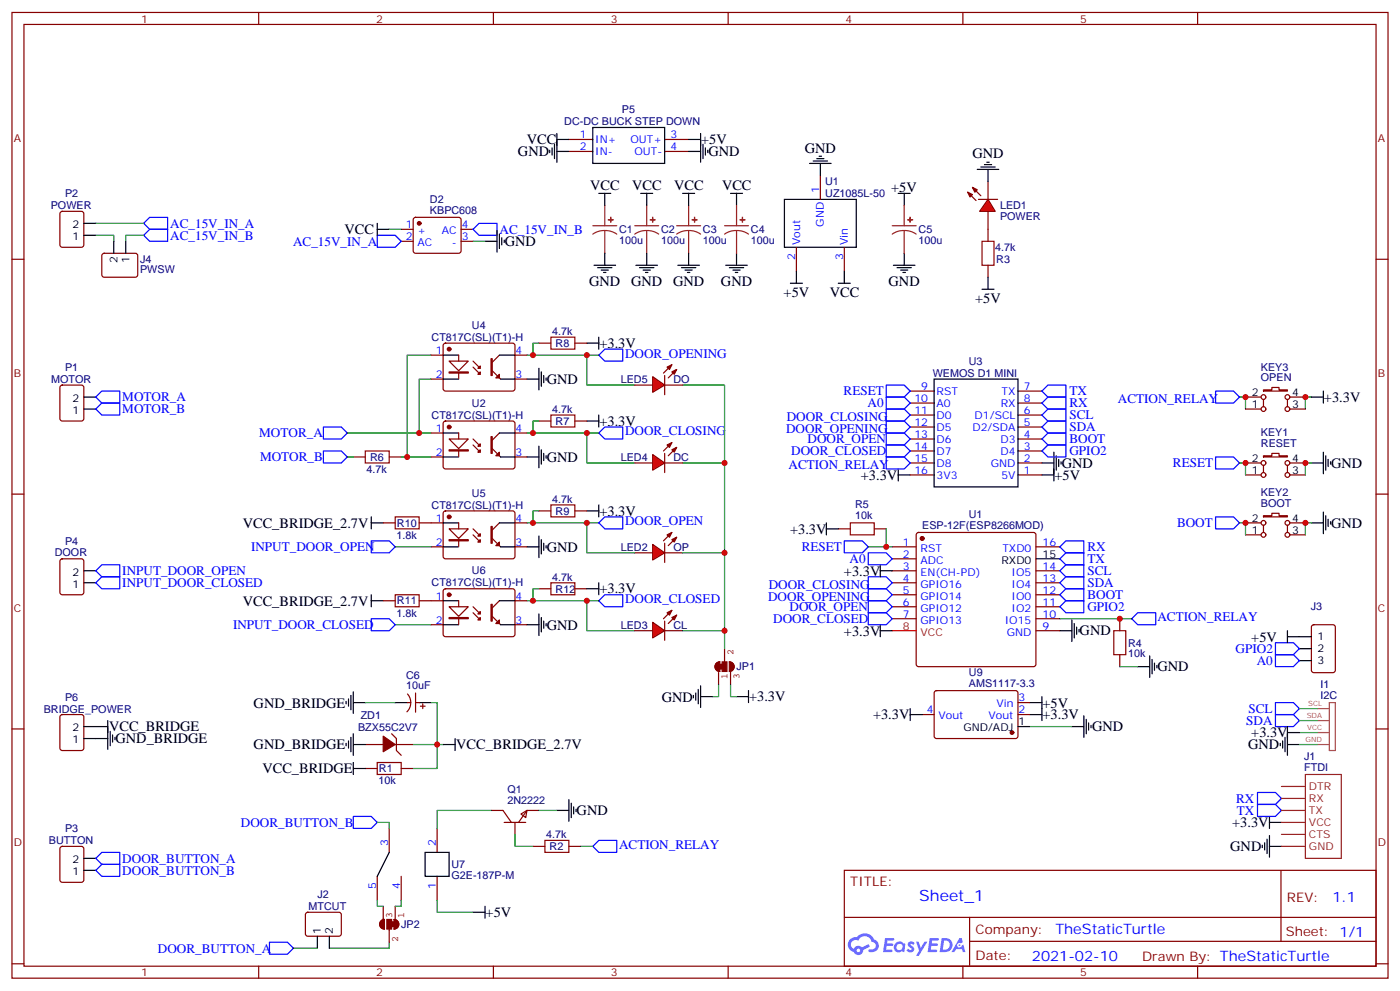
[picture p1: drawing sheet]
<svg xmlns="http://www.w3.org/2000/svg" width="412mm" height="292mm" viewBox="0 0 412 292" stroke-linecap="round" stroke-linejoin="round" font-family="sans-serif">
<g fill="none" stroke="#870000" stroke-width=".35">
<path d="M3.5 3.7h405.4v284.3h-405.4zM7.1 7.2h398.2v277.3h-398.2zM76.2 3.7v3.5M145.3 3.7v3.5M214.5 3.7v3.5M283.6 3.7v3.5M352.8 3.7v3.5M3.5 76.3h3.6M405.3 76.3h3.6M3.5 145.5h3.6M405.3 145.5h3.6M3.5 214.6h3.6"/>
<path d="M405.3 214.6h3.6M248.7 256.3h156.6v28.2h-156.6zM377.3 256.3v20.9M248.7 270.1h156.5M285.6 277.2h119.6M285.6 270.1v14.1M3.5 283.8h3.6M76.2 284.5v3.5M145.3 284.5v3.5M214.5 284.5v3.5M283.6 284.5v3.5M352.8 284.5v3.5"/>
<path d="M405.3 283.8h3.6"/>
</g>
<g fill="#5487ff">
<path d="M267.7 277.4a1.22 1.22 0 0 1 1.7 .3l-.4 .6a.47 .47 0 0 0-.3-.4 .47 .47 0 0 0-.5 .2l.1 .2a1.14 1.14 0 0 1 .8 1.7 1.14 1.14 0 0 1-1.9 0l-.2-.2 .5-.5 .7 .4a.29 .29 0 0 0 .3-.2 .29 .29 0 0 0-.2-.4 1.04 1.04 0 0 1-.6-1.7z"/>
<path d="M260.7 276.2h2.4l.3 .2-.2 .5h-1.8l-.1 .9h1.5l.3 .3-.3 .4h-1.6l-.2 1.1 1.7 .1 .2 .3-.2 .3h-2.6z"/>
<path d="M273.8 276.2h2.4l.3 .2-.1 .5h-1.8l-.2 .9h1.6l.3 .3-.4 .4h-1.6l-.1 1.1 1.7 .1 .2 .3-.2 .3h-2.6z"/>
<path d="M282.6 276.2h.7l.3 1.2-.6 .4a.69 .69 0 0 0-1 .2 .69 .69 0 0 0 .4 1 .69 .69 0 0 0 .9-.6l.5-.3 .6 2.2h-.8l-.2-.9h-1.8l-.5 .9h-.8z"/>
<path d="M269.8 277.3h.8l.6 1.8 1.1-1.8h.9l-2.6 4.2h-.8l.9-1.6z"/>
<path d="M277.4 276.2l-.6 4.1h1.3a2.11 2.11 0 0 0 2.5-2.1 2.11 2.11 0 0 0-2.5-2zM278.1 276.9a1.39 1.39 0 0 1 1.7 1.4 1.39 1.39 0 0 1-1.8 1.3h-.3z"/>
<path d="M263.7 277.8a1.54 1.54 0 0 0-.1 2.2 1.54 1.54 0 0 0 2.2 .1l.6 .2 .3-2.3-.2-.2h-.4a1.49 1.49 0 0 0-2.4 0zM264 278.8a.94 .94 0 0 1 1.8 0 .94 .94 0 0 1-1.8 0z"/>
<path d="M250.4 276.6a2.18 2.18 0 0 0 1.1 3.7 1.44 1.44 0 0 0 1.6 .9 1.44 1.44 0 0 0 1.2-1.5l2-1-.5-.7-1.9 .9a1.47 1.47 0 0 0-2.4 .5 1.39 1.39 0 0 1-.7-2 1.39 1.39 0 0 1 2-.4 2.12 2.12 0 0 1 2.2-1.3 2.12 2.12 0 0 1 1.9 1.6 1.14 1.14 0 0 1 1.1 1.5 1.14 1.14 0 0 1-1.7 .7 .43 .43 0 0 0-.5 .4 .43 .43 0 0 0 .4 .4 1.98 1.98 0 0 0 2.5-1.2 1.98 1.98 0 0 0-1.2-2.5 3.1 3.1 0 0 0-5.3-.7l-.9 .1zM252.3 279.9a.55 .55 0 0 1 1.1 0 .55 .55 0 0 1-1.1 0z"/>
<circle cx="282.6" cy="278.3" r=".26"/>
</g>
<g fill="none" stroke="#870000" stroke-width=".35">
<path d="M167.6 41.1h7M167.6 44.6h7M195.8 41.1h7M195.8 44.6h7M241.7 51.6v7.1M17.9 62.4l.4-.2h5.7l.6 .5 .1 9.4-.5 .7h-5.9l-.6-.4-.1-9.5zM118.2 67.5h3.5M118.2 71h3.5M121.9 64.2l.5-.2h12.7l.5 .2 .2 .5v9.4l-.7 .5-13-.1-.4-.6v-9.2zM135.8 67.5h3.5M135.8 71h3.5M234.6 72.8v7.1"/>
<path d="M248.7 72.8v7.1M17.9 113.6l.4-.2h5.7l.6 .4 .1 9.5-.5 .6-5.9 .1-.6-.5-.1-9.4zM145 109.1l2.5 2.5M147.1 104.6l-2.1 2.1M268.1 115.1h7.1M268.1 118.7h7.1M299.9 115.1h7M299.9 118.7h7M268.1 139.8h7.1M268.1 136.3h7.1M268.1 122.2h7.1M268.1 125.7h7.1"/>
<path d="M268.1 129.3h7.1M268.1 132.8h7.1M299.9 139.8h7M299.9 136.3h7M299.9 122.2h7M299.9 125.7h7M299.9 129.3h7M299.9 132.8h7M17.9 164.7l.4-.2h5.7l.6 .5 .1 9.4-.5 .7h-5.9l-.6-.4-.1-9.5zM17.9 249.4l.4-.2h5.7l.6 .4 .1 9.5-.5 .6-5.9 .1-.6-.5-.1-9.4z"/>
</g>
<g fill="none" stroke="#000" stroke-width=".35">
<path d="M164 39.3v8.5M174.6 37.5h21.2v10.6h-21.2zM206.4 39.3v8.5M161.9 44.2v.7M162.6 43.5v2.1M163.3 42.5v4.2M164 41.1h3.6M164 44.6h3.6M176.4 56.9h3.5M178.2 56.9v3.6M188.7 56.9h3.6M190.5 56.9v3.6"/>
<path d="M201.1 56.9h3.5M202.8 56.9v3.6M202.8 41.1h3.6M202.8 44.6h3.6M207.1 42.5v4.2M207.8 43.5v2.1M208.5 44.2v.7M215.2 56.9h3.5M217 56.9v3.6M231.1 58.7h21.1v14.1h-21.1zM238.5 48.1h6.3M239.5 47.4h4.3"/>
<path d="M240.6 46.7h2.1M241.3 46h.7M241.7 48.1v3.5M264.6 56.9h3.5M266.3 56.9v3.6M24.7 69.3h3.5M24.7 65.8h3.5M111.1 67.5h3.6M111.1 65.8v3.5M142.9 71h3.5M146.4 67.9v6.3M147.1 68.9v4.3"/>
<path d="M147.8 70v2.1M148.5 70.7v.7M175 78.1h6.3M176 78.8h4.3M177.1 79.5h2.1M178.2 74.6v3.5M187.3 78.1h6.4M188.4 78.8h4.2M189.4 79.5h2.2M190.5 74.6v3.5M199.7 78.1h6.3M200.7 78.8h4.3"/>
<path d="M201.8 79.5h2.1M202.8 74.6v3.5M213.8 78.1h6.3M214.8 78.8h4.3M215.9 79.5h2.1M217 74.6v3.5M234.6 79.9v3.5M248.7 79.9v3.5M263.2 78.1h6.3M264.2 78.8h4.3M265.3 79.5h2.1M266.3 74.6v3.5"/>
<path d="M177.8 80.2h.7M190.1 80.2h.8M202.5 80.2h.7M216.6 80.2h.7M232.8 83.4h3.6M246.9 83.4h3.6M266 80.2h.7M24.7 116.9h3.5M275.2 111.6h24.7v31.8h-24.7zM24.7 120.4h3.5M306.9 139.8h3.5M306.9 136.3h3.5"/>
<path d="M310.4 133.1v8.5M311.1 134.2v4.2M311.9 135.3v2.1M312.6 136v.7M24.7 171.6h3.5M24.7 168.1h3.5M24.7 256.3h3.5M24.7 252.7h3.5"/>
</g>
<path d="M42.3 69.3l1.8-1.8h5.3v3.5h-5.3zM42.3 65.8l1.8-1.8h5.3v3.5h-5.3zM111.1 69.3h5.3l1.8 1.7-1.8 1.8h-5.3zM141.1 65.8h5.3v3.5h-5.3l-1.8-1.8zM28.2 116.9l1.8-1.8h5.3v3.6h-5.3zM28.2 120.4l1.8-1.7h5.3v3.5h-5.3zM261.1 131h5.2l1.8 1.8-1.8 1.7h-5.2zM261.1 127.5h5.2l1.8 1.8-1.8 1.7h-5.2zM30 169.8h5.3v3.6h-5.3l-1.8-1.8zM30 166.3h5.3v3.5h-5.3l-1.8-1.7zM28.2 252.7l1.8-1.7h5.3v3.5h-5.3z" fill="none" stroke="#00f" stroke-width=".35"/>
<circle cx="123.5" cy="65.8" r=".53" fill="#870000" stroke="#870000" stroke-width=".35"/>
<path d="M114.7 67.5h3.5M139.3 71h3.6" fill="none" stroke="#008700" stroke-width=".35"/>
<g fill="none" stroke="#8c2424" stroke-width=".35">
<path d="M174.6 66.5h7.1M178.2 67.9l-1.9 .2-1.7 .8M178.2 67.9l1.8 .2 1.7 .8M178.2 60.5v6M178.2 67.9v6.7M187 66.5h7M190.5 67.9l-1.9 .2-1.6 .8M190.5 67.9l1.9 .2 1.6 .8M190.5 60.5v6M190.5 67.9v6.7M199.3 66.5h7.1M202.8 67.9l-1.8 .2-1.7 .8"/>
<path d="M202.8 67.9l1.9 .2 1.7 .8M202.8 60.5v6M202.8 67.9v6.7M213.4 66.5h7.1M217 67.9l-1.9 .2-1.7 .8M217 67.9l1.8 .2 1.7 .8M217 60.5v6M217 67.9v6.7M262.8 66.5h7.1M266.3 67.9l-1.8 .2-1.7 .8M266.3 67.9l1.9 .2 1.7 .8M266.3 60.5v6"/>
<path d="M266.3 67.9v6.7"/>
</g>
<g fill="#8c2424" stroke="#8c2424" stroke-width=".35">
<path d="M179.2 64.7h1.4z"/>
<path d="M179.9 64v1.4z"/>
<path d="M191.6 64.7h1.4z"/>
<path d="M192.2 64l.1 1.4z"/>
<path d="M203.9 64.7h1.4z"/>
<path d="M204.6 64v1.4z"/>
<path d="M267.4 64.7h1.4z"/>
<path d="M268.1 64v1.4z"/>
<path d="M218 64.7h1.4z"/>
<path d="M218.7 64v1.4z"/>
</g>
<path d="M144.6 105.6h.4v5h-.4z" fill="#00f" stroke="#870000" stroke-width=".35"/>
<g fill="#870000" stroke="#870000" stroke-width=".35">
<path d="M147.1 110.2v1.1h-1.1z"/>
<circle cx="132.3" cy="102.8" r=".53"/>
</g>
<path d="M127 104.6h3.5M127 111.6h3.5M130.8 101.2l.4-.2 20.1 .1 .4 .6-.1 13-.6 .4h-20l-.5-.7v-12.7zM132.3 106.3h5.6l-2.8 2.8zM132.3 109.5h5.6v.4h-5.6zM135.1 104.6v1.7M139.3 106.3l2.2 2.1M139.3 108.1l2.2 2.1M151.7 104.6h3.5M151.7 111.6h3.5" fill="none" stroke="#870000" stroke-width=".35"/>
<path d="M130.5 111.6h4.6M130.5 104.6h4.6M147.5 111.6h4.2" fill="none" stroke="#000" stroke-width=".35"/>
<path d="M141.5 109.5v.7h-.7z" fill="#00f" stroke="#870000" stroke-width=".35"/>
<path d="M135.1 109.7v1.7M141.5 107.7v.7h-.7zM145 132.1l2.5 2.4M147.1 127.5l-2.1 2.1" fill="none" stroke="#870000" stroke-width=".35"/>
<path d="M147.1 104.6h4.6" fill="none" stroke="#000" stroke-width=".35"/>
<path d="M144.6 128.6h.4v4.9h-.4z" fill="#00f" stroke="#870000" stroke-width=".35"/>
<g fill="#870000" stroke="#870000" stroke-width=".35">
<path d="M147.1 133.1v1.1h-1.1z"/>
<circle cx="132.3" cy="125.7" r=".53"/>
</g>
<path d="M127 127.5h3.5M127 134.5h3.5M130.8 124.2l.4-.2h20.1l.4 .7-.1 12.9-.6 .5-20-.1-.5-.6v-12.7zM132.3 129.3h5.6l-2.8 2.8zM132.3 132.4h5.6v.4h-5.6zM135.1 127.5v1.8M139.3 129.3l2.2 2.1M139.3 131l2.2 2.1M151.7 127.5h3.5M151.7 134.5h3.5" fill="none" stroke="#870000" stroke-width=".35"/>
<path d="M130.5 134.5h4.6M130.5 127.5h4.6M147.5 134.5h4.2" fill="none" stroke="#000" stroke-width=".35"/>
<path d="M141.5 132.4v.7h-.7z" fill="#00f" stroke="#870000" stroke-width=".35"/>
<g fill="none" stroke="#870000" stroke-width=".35">
<path d="M158.7 101h3.6M169.3 101h3.6M104.1 134.5h3.5M114.7 134.5h3.5M135.1 132.6v1.8M141.5 130.7v.7h-.7zM158.7 124h3.6M169.3 124h3.6M112.9 154h3.5M123.5 154h3.5M145 158.5l2.5 2.5M147.1 154l-2.1 2.1"/>
<path d="M158.7 150.4h3.6M169.3 150.4h3.6"/>
</g>
<g fill="none" stroke="#000" stroke-width=".35">
<path d="M176.4 99.3v3.5M155.2 111.6h3.5M158.7 108.4v6.4M159.5 109.5v4.2M160.2 110.6v2.1M160.9 111.3v.7M172.9 101h3.5M147.1 127.5h4.6M155.2 134.5h3.5M158.7 131.4v6.3M159.5 132.4v4.3M160.2 133.5v2.1"/>
<path d="M160.9 134.2v.7M172.9 124h3.5M176.4 122.2v3.5M264.6 139.8h3.5M264.6 138.1v3.5M158.7 157.8v6.4M159.5 158.9v4.2M160.2 159.9v2.2M172.9 150.4h3.5M176.4 148.7v3.5M155.2 161h3.5M160.9 160.7v.7"/>
</g>
<path d="M162.3 99.3h7v3.5h-7zM107.6 132.8h7.1v3.5h-7.1zM162.3 122.2h7v3.5h-7zM116.4 152.2h7.1v3.5h-7.1zM162.3 148.7h7v3.5h-7z" fill="none" stroke="#a10000" stroke-width=".35"/>
<path d="M176.4 104.6l1.8-1.8h5.2v3.5h-5.2zM95.2 132.8h5.3l1.8 1.7-1.8 1.8h-5.3zM95.2 125.7h5.3l1.8 1.8-1.8 1.8h-5.3zM176.4 127.5l1.8-1.8h5.2v3.6h-5.2zM261.1 120.4h5.2l1.8 1.8-1.8 1.8h-5.2zM261.1 124h5.2l1.8 1.7-1.8 1.8h-5.2zM109.4 159.2h5.3l1.7 1.8-1.7 1.8h-5.3zM176.4 154l1.8-1.8h5.2v3.5h-5.2z" fill="none" stroke="#00f" stroke-width=".35"/>
<path d="M155.2 104.6h21.2M158.7 101h-1.7v3.6M102.3 127.5h24.7M155.2 127.5h21.2M158.7 124h-1.7v3.5M155.2 154h21.2M158.7 150.4h-1.7v3.6" fill="none" stroke="#008700" stroke-width=".35"/>
<path d="M144.6 155h.4v4.9h-.4z" fill="#00f" stroke="#870000" stroke-width=".35"/>
<g fill="#870000" stroke="#870000" stroke-width=".35">
<path d="M147.1 159.6v1.1h-1.1z"/>
<circle cx="132.3" cy="152.2" r=".53"/>
</g>
<path d="M127 154h3.5M130.8 150.6l.4-.2 20.1 .1 .4 .6-.1 13-.6 .4h-20l-.5-.7v-12.7zM132.3 155.7h5.6l-2.8 2.8zM132.3 158.9h5.6v.3h-5.6zM135.1 154v1.7M139.3 155.7l2.2 2.1M139.3 157.5l2.2 2.1M151.7 154h3.5M127 161h3.5M151.7 161h3.5" fill="none" stroke="#870000" stroke-width=".35"/>
<path d="M130.5 154h4.6M130.5 161h4.6M147.5 161h4.2" fill="none" stroke="#000" stroke-width=".35"/>
<path d="M141.5 158.9v.7h-.7z" fill="#00f" stroke="#870000" stroke-width=".35"/>
<path d="M135.1 159.1v1.7M141.5 157.1v.7h-.7zM147.1 176.9l-2.1 2.1M145 181.5l2.5 2.4M17.9 210.6l.4-.2h5.7l.6 .4 .1 9.5-.5 .6-5.9 .1-.6-.5-.1-9.4z" fill="none" stroke="#870000" stroke-width=".35"/>
<path d="M109.4 154h3.5M109.4 152.2v3.5M147.1 154h4.6M109.4 175.1v3.5M109.4 176.9h3.5M24.7 217.5h7M24.7 213.9h7M31.7 212.2v8.4M32.5 215.3v4.3M33.2 216.4v2.1M33.9 217.1v.7" fill="none" stroke="#000" stroke-width=".35"/>
<path d="M116.4 161h10.6M116.4 183.9h10.6" fill="none" stroke="#008700" stroke-width=".35"/>
<path d="M144.6 177.9h.4v5h-.4z" fill="#00f" stroke="#870000" stroke-width=".35"/>
<g fill="#870000" stroke="#870000" stroke-width=".35">
<path d="M147.1 182.5v1.1h-1.1z"/>
<circle cx="132.3" cy="175.1" r=".53"/>
</g>
<path d="M127 176.9h3.5M130.8 173.6l.4-.2h20.1l.4 .7-.1 12.9-.6 .5-20-.1-.5-.6v-12.7zM132.3 178.6h5.6l-2.8 2.9zM135.1 176.9v1.7M139.3 178.6l2.2 2.2M151.7 176.9h3.5M127 183.9h3.5M132.3 181.8h5.6v.4h-5.6zM139.3 180.4l2.2 2.1M151.7 183.9h3.5" fill="none" stroke="#870000" stroke-width=".35"/>
<path d="M130.5 176.9h4.6M130.5 183.9h4.6M147.5 183.9h4.2" fill="none" stroke="#000" stroke-width=".35"/>
<path d="M141.5 181.8v.7h-.7z" fill="#00f" stroke="#870000" stroke-width=".35"/>
<g fill="none" stroke="#870000" stroke-width=".35">
<path d="M285 56.6l2.5 2.5M286.5 55.2l2.4 2.4M288.2 58.7h5.7M291 53.4v5.3M291 62.2v5.3M112.9 176.9h3.5M123.5 176.9h3.5M158.7 173.4h3.6M169.3 173.4h3.6M135.1 182v1.8M141.5 180.1v.7h-.7zM107.6 219.2h5.3"/>
<path d="M115.4 216l1.4 1.5v3.5l1.4 1.4M116.4 219.2h5.3M119.9 206.9h1.1M120 204.3a3.8 3.8 0 0 1-.1 5.3M122.4 204v5.7M122.4 206.9h1.1M123.8 207.9h1.4M124.5 207.2v1.4M107.6 226.3h3.5M118.2 226.3h3.5M144.6 238.6h3.6l2.4 3.5M153.5 239.7l1.7-1.1-.3 2.1z"/>
<path d="M158.7 238.6h-3.5l-2.4 3.5M111.1 258v7.1M114.7 243.9v7.1M118.2 258v7.1M128.8 243.9v7.1M128.8 258v7.1M148.5 242.1h6.4M151.7 242.1v3.6M157 249.2h3.5M167.6 249.2h3.5"/>
</g>
<g fill="none" stroke="#000" stroke-width=".35">
<path d="M147.1 176.9h4.6M172.9 173.4h3.5M176.4 171.6v3.5M155.2 183.9h3.5M158.7 180.8v6.3M159.5 181.8v4.3M160.2 182.9v2.1M160.9 183.6v.7M102 206.5v.7M102 218.9v.7M102.7 205.8v2.1M102.7 218.2v2.1"/>
<path d="M103.4 204.8v4.2M103.4 217.1v4.2M104.1 219.2h3.5M104.1 203.7v6.3M104.1 216v6.4M104.1 206.9h3.5M116.4 206.9h3.5M123.5 206.9h3.5M130.5 219.2h3.6M134.1 217.5v3.5M104.1 224.5v3.5M104.1 226.3h3.5"/>
<path d="M164 238.6h3.6M167.6 235.4v6.4M168.3 236.5v4.2M169 237.6v2.1M169.7 238.3v.7M114.7 251l-3.6 7M125.2 251h7.1v7h-7.1zM139.3 268.6h3.6M142.9 266.8v3.6"/>
</g>
<path d="M116.4 175.1h7.1v3.5h-7.1zM162.3 171.6h7v3.5h-7zM111.1 224.5h7.1v3.5h-7.1zM160.5 247.4h7.1v3.6h-7.1z" fill="none" stroke="#a10000" stroke-width=".35"/>
<path d="M261.1 134.5h5.2l1.8 1.8-1.8 1.8h-5.2zM176.4 176.9l1.8-1.8h5.2v3.5h-5.2zM109.4 182.2h5.3l1.7 1.7-1.7 1.8h-5.3zM28.2 256.3l1.8-1.8h5.3v3.5h-5.3zM104.1 240.4h5.3l1.7 1.7-1.7 1.8h-5.3zM174.6 249.2l1.8-1.8h5.3v3.6h-5.3zM79.4 277.4h5.3l1.7 1.8-1.7 1.8h-5.3z" fill="none" stroke="#00f" stroke-width=".35"/>
<path d="M155.2 176.9h21.2M158.7 173.4h-1.7v3.5M107.6 206.9h8.8M121.7 219.2h8.8M127 206.9h1.8v19.4h-7.1M144.6 238.6h-15.8v5.3M158.7 238.6h5.3M111.1 242.1h3.6v1.8M151.7 245.7v3.5h5.3M171.1 249.2h3.5M114.7 277.4v1.8h-17.7M128.8 265.1v3.5h10.5" fill="none" stroke="#008700" stroke-width=".35"/>
<g fill="#870000" stroke="#870000" stroke-width=".35">
<path d="M112.9 216.7l3.5 2.5-3.5 2.1z"/>
<path d="M286.5 55.2l1.4 .7-.7 .7z"/>
<path d="M285 56.6l1.5 .7-.7 .7z"/>
</g>
<path d="M291 58.7l2.2 3.5h-4.6z" fill="#f00" stroke="#870000" stroke-width=".35"/>
<path d="M289.3 71h3.5v7.1h-3.5z" fill="none" stroke="#a10000" stroke-width=".35"/>
<path d="M291 67.5v3.5M291 78.1v3.5M195.8 159.9v5.7M197.9 156.8l-2.5 2.4M199.3 158.2l-2.5 2.5M187 162.8h5.3M195.8 162.8h5.3" fill="none" stroke="#870000" stroke-width=".35"/>
<path d="M287.9 49.9h6.3M288.9 49.2h4.3M290 48.5h2.1M290.7 47.8h.7M291 49.9v3.5M289.3 85.2h3.5M291 81.6v3.6" fill="none" stroke="#000" stroke-width=".35"/>
<g fill="#870000" stroke="#870000" stroke-width=".35">
<path d="M197.9 158.9l1.4-.7-.7 1.4z"/>
<path d="M196.5 157.5l1.4-.7-.7 1.4z"/>
</g>
<path d="M192.3 160.3l3.5 2.5-3.5 2.1z" fill="#f00" stroke="#870000" stroke-width=".35"/>
<path d="M172.9 154v8.8h14.1M172.9 176.9v8.8h14.1M201.1 162.8h12.3" fill="none" stroke="#008700" stroke-width=".35"/>
<path d="M204.3 204.8v.7M205 204v2.2M205.7 203v4.2M206.4 205.1h3.5M206.4 201.9v6.4" fill="none" stroke="#000" stroke-width=".35"/>
<g fill="#870000" stroke="#870000" stroke-width=".35">
<path d="M197.9 181.8l1.4-.7-.7 1.4z"/>
<path d="M196.5 180.4l1.4-.7-.7 1.4z"/>
</g>
<path d="M197.9 179.7l-2.5 2.5M187 185.7h5.3M195.8 185.7h5.3M195.8 182.9v5.6M199.3 181.1l-2.5 2.5" fill="none" stroke="#870000" stroke-width=".35"/>
<path d="M192.3 183.2l3.5 2.5-3.5 2.1z" fill="#f00" stroke="#870000" stroke-width=".35"/>
<path d="M172.9 127.5v8.8h14.1M201.1 136.3h12.3" fill="none" stroke="#008700" stroke-width=".35"/>
<g fill="#870000" stroke="#870000" stroke-width=".35">
<path d="M197.9 132.4l1.4-.7-.7 1.4z"/>
<path d="M196.5 131l1.4-.7-.7 1.4z"/>
</g>
<path d="M187 136.3h5.3M195.8 136.3h5.3M195.8 133.5v5.6M197.9 130.3l-2.5 2.5M199.3 131.7l-2.5 2.5" fill="none" stroke="#870000" stroke-width=".35"/>
<path d="M192.3 133.8l3.5 2.5-3.5 2.1z" fill="#f00" stroke="#870000" stroke-width=".35"/>
<path d="M172.9 104.6v8.8h14.1M201.1 113.4h12.3v72.3" fill="none" stroke="#008700" stroke-width=".35"/>
<g fill="#870000" stroke="#870000" stroke-width=".35">
<path d="M197.9 109.5l1.4-.7-.7 1.4z"/>
<path d="M196.5 108.1l1.4-.7-.7 1.4z"/>
</g>
<path d="M187 113.4h5.3M195.8 113.4h5.3M195.8 110.6v5.6M197.9 107.4l-2.5 2.5M199.3 108.8l-2.5 2.5" fill="none" stroke="#870000" stroke-width=".35"/>
<path d="M192.3 110.9l3.5 2.5-3.5 2.1z" fill="#f00" stroke="#870000" stroke-width=".35"/>
<g fill="none" stroke="#008700" stroke-width=".35">
<path d="M28.2 69.3h5.3v1.7M28.2 65.8h14.1M42.3 69.3h-5.3v1.7M127 111.6h-3.5v15.9M127 104.6h-7.1v29.9M365.1 116.9h1.8v3.5M386.3 116.9h-1.8v3.5M102.3 134.5h1.8M118.2 134.5h8.8M365.1 136.3h1.8v3.5M386.3 136.3h-1.8v3.5M261.1 155.7v5.3"/>
<path d="M365.1 154h1.8v3.5M386.3 154h-1.8v3.5M255.8 161h7M201.1 185.7h12.3v5.3M312.2 182.2h21.2M329.8 196.3h5.3M211.7 201.6v3.5h-1.8M215.2 201.6v3.5h1.8M303.4 213.9h12.3M382.8 215.7h5.3M382.8 219.2h5.3M382.8 212.2h5.3"/>
<path d="M382.8 208.6h5.3M86.4 279.2h7.1M111.1 265.1v1.7h1.8M118.2 265.1v1.7h-1.8"/>
</g>
<g fill="#850000" stroke="#850000" stroke-width=".35">
<path d="M211.2 195.1l.8-.2v2.8a1.41 1.41 0 0 1-1.3-1 1.41 1.41 0 0 1 .5-1.6z"/>
<path d="M214.8 194.9a1.41 1.41 0 0 1 1.5 1.4 1.41 1.41 0 0 1-1.5 1.4z"/>
<path d="M212 195.6h.7v1.4h-.7z"/>
<path d="M212.7 194.9h1.4v2.8h-1.4z"/>
<path d="M116.1 270.7a1.41 1.41 0 0 1 1.4 1.4 1.41 1.41 0 0 1-1.4 1.4z"/>
<path d="M112.1 271.3l1.1-.6v2.8a1.41 1.41 0 0 1-1.2-.7 1.41 1.41 0 0 1 .1-1.5z"/>
<path d="M115.4 271.4h.7v1.4h-.7z"/>
<path d="M113.9 270.7h1.5v2.8h-1.5z"/>
</g>
<path d="M211.2 195.1l.8-.2v2.8a1.41 1.41 0 0 1-1.3-1 1.41 1.41 0 0 1 .5-1.6zM211.7 197.2v.7M211.7 198v3.6M213.4 191v3.9M214.8 194.9a1.41 1.41 0 0 1 1.5 1.4 1.41 1.41 0 0 1-1.5 1.4zM215.2 197.3v4.3M112.1 271.3l1.1-.6v2.8a1.41 1.41 0 0 1-1.2-.7 1.41 1.41 0 0 1 .1-1.5zM112.9 266.8v4.3M114.7 273.5v3.9M116.1 270.7a1.41 1.41 0 0 1 1.4 1.4 1.41 1.41 0 0 1-1.4 1.4zM116.4 266.8v3.6M116.4 270.5v.8" fill="none" stroke="#850000" stroke-width=".35"/>
<g fill="none" stroke="#000" stroke-width=".35">
<path d="M33.5 71v3.6M37 71v3.6M386.3 116.9h3.5M389.8 115.1v3.6M386.3 136.3h3.5M389.8 133.1v6.4M390.5 134.2v4.2M391.2 135.3v2.1M391.9 136v.7M243.4 155.7h3.5M243.4 154v3.5M386.3 154h3.5"/>
<path d="M389.8 150.8v6.3M390.5 151.8v4.3M391.2 152.9v2.1M391.9 153.6v.7M259.3 166.3v3.5M259.3 168.1h3.5M305.2 164.5h7M259.3 185.7h3.5M259.3 183.9v3.6M312.2 185.7h3.5M315.7 182.5v6.4M316.4 183.6v4.2"/>
<path d="M317.1 184.6v2.2M317.9 185.3v.8M335.1 196.3h3.6M338.7 193.1v6.4M339.4 194.2v4.2M340.1 195.2v2.1M340.8 195.9v.7M379.2 185.7v3.5M379.2 187.5h7.1M382.8 194.5h3.5M382.8 191h3.5M217 205.1h3.5"/>
<path d="M220.5 203.3v3.6M268.1 210.4h3.5M268.1 208.6v3.6M299.9 213.9h3.5M303.4 210.4h3.5M303.4 206.9h3.5M306.9 205.1v7.1M315.7 213.9h3.6M319.3 210.7v6.4M320 211.8v4.2M320.7 212.9v2.1M321.4 213.6v.7"/>
<path d="M377.1 218.9v.7M377.8 218.2v2.1M378.5 217.1v4.2M379.2 219.2h3.6M379.2 213.9v8.5M379.2 215.7h3.6M371.8 248.8v.8M372.5 248.1v2.2M373.2 247.1v4.2M373.9 249.2h3.6M373.9 240.4v3.5M373.9 246v6.4"/>
<path d="M373.9 242.1h3.6M93.5 275.7v3.5M97 275.7v3.5"/>
</g>
<g fill="#870000" stroke="#870000" stroke-width=".35">
<circle cx="271.6" cy="158.5" r=".53"/>
<circle cx="298.1" cy="215.7" r=".53"/>
</g>
<g fill="none" stroke="#870000" stroke-width=".35">
<path d="M30.2 74.8l.5-.2h9.4l.5 .7-.1 5.9-.6 .4h-9.5l-.4-.7v-5.6zM366.9 116.9h4.6M372.2 114.8h2.4v-.7h2.2v.7h2.4v.3h-7zM372.2 117.6v2.1M379.2 117.6v2.1M379.9 116.9h4.6M366.9 139.8h4.6M366.9 136.3h4.6M366.9 120.4h4.6M372.2 134.2h2.4v-.7h2.2v.7h2.4v.3h-7zM372.2 137v2.1M379.2 137v2.1"/>
<path d="M379.9 139.8h4.6M379.9 136.3h4.6M379.9 120.4h4.6M246.9 155.7h3.6M257.5 155.7h3.6M270.1 157l.5-.2h33.8l.5 .2 .3 .5v38.1l-.3 .5-.5 .2h-33.8l-.5-.2-.2-.5v-38.1zM366.9 157.5h4.6M366.9 154h4.6M372.2 151.8h2.4v-.7h2.2v.7h2.4v.4h-7zM372.2 154.7v2.1M379.2 154.7v2.1M379.9 157.5h4.6"/>
<path d="M379.9 154h4.6M262.8 161h7.1M262.8 164.5h7.1M262.8 168.1h7.1M262.8 171.6h7.1M262.8 175.1h7.1M262.8 178.6h7.1M305.2 161h7M305.2 168.1h7M305.2 171.6h7M305.2 175.1h7M305.2 178.6h7"/>
<path d="M262.8 182.2h7.1M305.2 182.2h7M305.2 185.7h7M329.8 182.2v3.5M329.8 192.8v3.5M386.5 184.1l.5-.2h5.6l.7 .5v12.9l-.4 .7h-5.9l-.7-.4v-13zM271.6 210.4h3.6M275.4 203.5l.5-.2 23.5 .1 .5 .6-.1 13-.6 .5-23.6-.1-.4-.7v-12.7zM299.9 210.4h3.5M299.9 206.9h3.5M90.2 268.8l.5-.2 9.4 .1 .4 .6v5.9l-.7 .5-9.4-.1-.4-.6v-5.7z"/>
<circle cx="372.2" cy="116.9" r=".71"/>
<circle cx="379.2" cy="116.9" r=".71"/>
<circle cx="372.2" cy="139.8" r=".71"/>
<circle cx="372.2" cy="136.3" r=".71"/>
<circle cx="372.2" cy="120.4" r=".71"/>
<circle cx="379.2" cy="139.8" r=".71"/>
<circle cx="379.2" cy="136.3" r=".71"/>
<circle cx="379.2" cy="120.4" r=".71"/>
<circle cx="372.2" cy="154" r=".71"/>
<circle cx="372.2" cy="157.5" r=".71"/>
<circle cx="379.2" cy="154" r=".71"/>
<circle cx="379.2" cy="157.5" r=".71"/>
</g>
<path d="M262.8 185.7h7.1" fill="none" stroke="#f00" stroke-width=".35"/>
<g fill="none" stroke="#00f" stroke-width=".35">
<path d="M261.1 113.4h5.2l1.8 1.7-1.8 1.8h-5.2zM261.1 116.9h5.2l1.8 1.8-1.8 1.7h-5.2zM306.9 115.1l1.8-1.7h5.3v3.5h-5.3zM306.9 118.7l1.8-1.8h5.3v3.5h-5.3zM358.1 115.1h5.3l1.7 1.8-1.7 1.8h-5.3zM306.9 122.2l1.8-1.8h5.3v3.6h-5.3zM306.9 125.7l1.8-1.7h5.3v3.5h-5.3zM306.9 132.8l1.8-1.8h5.3v3.5h-5.3zM306.9 129.3l1.8-1.8h5.3v3.5h-5.3zM358.1 134.5h5.3l1.7 1.8-1.7 1.8h-5.3zM248.7 159.2h5.3l1.8 1.8-1.8 1.8h-5.3zM358.1 152.2h5.3l1.7 1.8-1.7 1.7h-5.3z"/>
<path d="M255.8 169.8h5.3l1.7 1.8-1.7 1.8h-5.3zM255.8 173.4h5.3l1.7 1.7-1.7 1.8h-5.3zM255.8 176.9h5.3l1.7 1.7-1.7 1.8h-5.3zM255.8 162.8h5.3l1.7 1.7-1.7 1.8h-5.3zM312.2 161l1.8-1.8h5.3v3.6h-5.3zM312.2 178.6l1.8-1.7h5.3v3.5h-5.3zM314 162.8h5.3v3.5h-5.3l-1.8-1.8zM314 166.3h5.3v3.5h-5.3l-1.8-1.7zM314 169.8h5.3v3.6h-5.3l-1.8-1.8zM314 173.4h5.3v3.5h-5.3l-1.8-1.8zM255.8 180.4h5.3l1.7 1.8-1.7 1.7h-5.3zM333.4 182.2l1.7-1.8h5.3v3.5h-5.3z"/>
<path d="M375.7 192.8h5.3l1.8 1.7-1.8 1.8h-5.3zM375.7 189.2h5.3l1.8 1.8-1.8 1.8h-5.3zM375.7 206.9h5.3l1.8 1.7-1.8 1.8h-5.3zM375.7 210.4h5.3l1.8 1.8-1.8 1.7h-5.3zM370.4 233.3h5.3l1.8 1.8-1.8 1.8h-5.3zM370.4 236.9h5.3l1.8 1.7-1.8 1.8h-5.3z"/>
</g>
<path d="M250.5 154h7v3.5h-7zM328.1 185.7h3.5v7.1h-3.5z" fill="none" stroke="#a10000" stroke-width=".35"/>
<path d="M377.5 231.6h7M377.5 235.1h7M377.5 238.6h7M384.5 228h10.6v24.7h-10.6zM377.5 242.1h7M377.5 245.7h7M377.5 249.2h7" fill="none" stroke="#8c2424" stroke-width=".35"/>
<path d="M388.1 219.2h3.4M388.1 215.7h3.4M388.1 212.2h3.4M388.1 208.6h3.4M391.6 206.9h1.7v14.1h-1.7z" fill="none" stroke="#a64a4a" stroke-width=".35"/>
<g fill="#c00">
<circle cx="157" cy="127.5" r=".88"/>
<circle cx="157" cy="104.6" r=".88"/>
<circle cx="157" cy="154" r=".88"/>
<circle cx="157" cy="176.9" r=".88"/>
<circle cx="128.8" cy="219.2" r=".88"/>
<circle cx="172.9" cy="154" r=".88"/>
<circle cx="172.9" cy="176.9" r=".88"/>
<circle cx="172.9" cy="127.5" r=".88"/>
<circle cx="172.9" cy="104.6" r=".88"/>
<circle cx="123.5" cy="127.5" r=".88"/>
<circle cx="119.9" cy="134.5" r=".88"/>
<circle cx="213.4" cy="185.7" r=".88"/>
<circle cx="213.4" cy="136.3" r=".88"/>
<circle cx="213.4" cy="162.8" r=".88"/>
<circle cx="261.1" cy="161" r=".88"/>
<circle cx="366.9" cy="136.3" r=".88"/>
<circle cx="366.9" cy="154" r=".88"/>
<circle cx="384.5" cy="154" r=".88"/>
<circle cx="384.5" cy="136.3" r=".88"/>
<circle cx="384.5" cy="116.9" r=".88"/>
<circle cx="366.9" cy="116.9" r=".88"/>
<circle cx="329.8" cy="182.2" r=".88"/>
</g>
<text font-size="4.6" fill="#00f" x="270.8" y="265.3">Sheet_1</text>
<g font-size="4.2">
<text x="152.6" y="46">GND</text>
<text x="155.2" y="42.5">VCC</text>
<text x="206.6" y="42.5">+5V</text>
<text x="208.7" y="46">GND</text>
<text x="237.1" y="45">GND</text>
<text x="286.5" y="46.7">GND</text>
<text x="173.9" y="55.9">VCC</text>
<text x="186.2" y="55.9">VCC</text>
<text x="198.6" y="55.9">VCC</text>
<text x="212.7" y="55.9">VCC</text>
<text x="262.5" y="56.5">+5V</text>
<text x="101.5" y="69">VCC</text>
<text x="148.7" y="72.5">GND</text>
<text x="173.6" y="84.2">GND</text>
<text x="185.9" y="84.2">GND</text>
<text x="198.3" y="84.2">GND</text>
<text x="212.4" y="84.2">GND</text>
<text x="230.8" y="87.3">+5V</text>
<text x="244.4" y="87.3">VCC</text>
<text x="261.8" y="84.2">GND</text>
<text x="287.2" y="89.2">+5V</text>
<text x="176.6" y="102.4">+3.3V</text>
<text x="161" y="113.1">GND</text>
<text x="390" y="118.3">+3.3V</text>
<text x="176.6" y="125.3">+3.3V</text>
<text x="161" y="136">GND</text>
<text x="312.7" y="137.7">GND</text>
<text x="392.1" y="137.8">GND</text>
<text x="253.6" y="141.2">+3.3V</text>
<text x="310.6" y="141.2">+5V</text>
<text x="71.5" y="155.4">VCC_BRIDGE_2.7V</text>
<text x="176.6" y="151.8">+3.3V</text>
<text x="392.1" y="155.4">GND</text>
<text x="232.7" y="157.2">+3.3V</text>
<text x="161" y="162.5">GND</text>
<text x="248.6" y="169.5">+3.3V</text>
<text x="71.5" y="178.3">VCC_BRIDGE_2.7V</text>
<text x="176.6" y="174.7">+3.3V</text>
<text x="161" y="185.4">GND</text>
<text x="248.6" y="187.1">+3.3V</text>
<text x="318" y="187.1">GND</text>
<text x="368.6" y="188.9">+5V</text>
<text x="341" y="197.7">GND</text>
<text x="74.7" y="208.3">GND_BRIDGE</text>
<text x="194.9" y="206.5">GND</text>
<text x="220.7" y="206.5">+3.3V</text>
<text x="307.1" y="208.3">+5V</text>
<text x="32.1" y="215.3">VCC_BRIDGE</text>
<text x="257.2" y="211.8">+3.3V</text>
<text x="307.1" y="211.8">+3.3V</text>
<text x="321.7" y="215.4">GND</text>
<text x="34" y="218.9">GND_BRIDGE</text>
<text x="74.7" y="220.7">GND_BRIDGE</text>
<text x="134.4" y="220.7">VCC_BRIDGE_2.7V</text>
<text x="367.7" y="220.6">GND</text>
<text x="368.6" y="217.1">+3.3V</text>
<text x="77.3" y="227.7">VCC_BRIDGE</text>
<text x="169.9" y="240">GND</text>
<text x="363" y="243.5">+3.3V</text>
<text x="362.4" y="250.6">GND</text>
<text x="143.1" y="270">+5V</text>
</g>
<g font-size="4.2" fill="#00f">
<text x="392.5" y="265.5">1.1</text>
<text x="310.9" y="275.1">TheStaticTurtle</text>
<text x="304" y="282.9">2021-02-10</text>
</g>
<g font-size="3.9" fill="#00f">
<text x="50.1" y="70.5">AC_15V_IN_B</text>
<text x="50.1" y="67">AC_15V_IN_A</text>
<text x="147.2" y="68.8">AC_15V_IN_B</text>
<text x="86.3" y="72.3">AC_15V_IN_A</text>
<text x="184.1" y="105.3">DOOR_OPENING</text>
<text x="36" y="118.1">MOTOR_A</text>
<text x="248.5" y="116.4">RESET</text>
<text x="255.6" y="119.9">A0</text>
<text x="315" y="116.4">TX</text>
<text x="315" y="119.9">RX</text>
<text x="329.3" y="118.7">ACTION_RELAY</text>
<text x="36" y="121.7">MOTOR_B</text>
<text x="231.7" y="124">DOOR_CLOSING</text>
<text x="315" y="123.4">SCL</text>
<text x="76.4" y="128.8">MOTOR_A</text>
<text x="184.1" y="128.2">DOOR_CLOSING</text>
<text x="231.5" y="127.5">DOOR_OPENING</text>
<text x="237.9" y="130.5">DOOR_OPEN</text>
<text x="315" y="126.9">SDA</text>
<text x="315" y="130.5">BOOT</text>
<text x="76.6" y="135.9">MOTOR_B</text>
<text x="233.1" y="134">DOOR_CLOSED</text>
<text x="315" y="134">GPIO2</text>
<text x="345.5" y="137.6">RESET</text>
<text x="232.3" y="138.1">ACTION_RELAY</text>
<text x="184.1" y="154.7">DOOR_OPEN</text>
<text x="346.7" y="155.3">BOOT</text>
<text x="73.9" y="162.3">INPUT_DOOR_OPEN</text>
<text x="236.2" y="162.3">RESET</text>
<text x="250.3" y="165.8">A0</text>
<text x="320.3" y="162.2">RX</text>
<text x="320.3" y="165.8">TX</text>
<text x="36" y="172.8">INPUT_DOOR_CLOSED</text>
<text x="36" y="169.3">INPUT_DOOR_OPEN</text>
<text x="226.4" y="173.4">DOOR_CLOSING</text>
<text x="320.3" y="169.3">SCL</text>
<text x="320.3" y="172.8">SDA</text>
<text x="184.1" y="177.6">DOOR_CLOSED</text>
<text x="226.2" y="176.9">DOOR_OPENING</text>
<text x="232.6" y="179.9">DOOR_OPEN</text>
<text x="320.3" y="176.3">BOOT</text>
<text x="320.3" y="179.9">GPIO2</text>
<text x="68.7" y="185.2">INPUT_DOOR_CLOSED</text>
<text x="227.8" y="183.4">DOOR_CLOSED</text>
<text x="340.9" y="182.8">ACTION_RELAY</text>
<text x="364" y="192.2">GPIO2</text>
<text x="370.2" y="195.8">A0</text>
<text x="367.7" y="209.9">SCL</text>
<text x="367.1" y="213.4">SDA</text>
<text x="364.1" y="236.4">RX</text>
<text x="364.3" y="239.9">TX</text>
<text x="71" y="243.5">DOOR_BUTTON_B</text>
<text x="182.4" y="249.9">ACTION_RELAY</text>
<text x="36" y="254">DOOR_BUTTON_A</text>
<text x="36" y="257.5">DOOR_BUTTON_B</text>
<text x="46.5" y="280.5">DOOR_BUTTON_A</text>
</g>
<g font-size="3.9" fill="#800">
<text x="250.5" y="260.8">TITLE:</text>
<text x="379.1" y="265.5">REV:</text>
<text x="287.4" y="275">Company:</text>
<text x="378.7" y="275.7">Sheet: 1/1</text>
<text x="287.4" y="282.7">Date:</text>
<text x="336.4" y="282.8">Drawn By: TheStaticTurtle</text>
</g>
<g font-size="3.2" fill="#800">
<text x="41.6" y="6.7">1</text>
<text x="110.8" y="6.7">2</text>
<text x="179.9" y="6.7">3</text>
<text x="249.1" y="6.7">4</text>
<text x="318.2" y="6.7">5</text>
<text x="4.1" y="41.8">A</text>
<text x="405.9" y="41.8">A</text>
<text x="4.1" y="110.9">B</text>
<text x="405.9" y="110.9">B</text>
<text x="4.1" y="180.1">C</text>
<text x="405.9" y="180.1">C</text>
<text x="4.1" y="249.2">D</text>
<text x="405.9" y="249.2">D</text>
<text x="41.6" y="287.5">1</text>
<text x="110.8" y="287.5">2</text>
<text x="179.9" y="287.5">3</text>
<text x="249.1" y="287.5">4</text>
<text x="318.2" y="287.5">5</text>
</g>
<g font-size="3.2" fill="#000080">
<text x="183.2" y="33.4">P5</text>
<text x="166.2" y="36.9">DC-DC BUCK STEP DOWN</text>
<text x="19.2" y="58.1">P2</text>
<text x="126.7" y="59.7">D2</text>
<text x="243.1" y="54.6">U1</text>
<text x="243.1" y="58.1">UZ1085L-50</text>
<text x="15" y="61.6">POWER</text>
<text x="126.7" y="62.9">KBPC608</text>
<text x="294.6" y="64.8">POWER</text>
<text x="294.6" y="61.6">LED1</text>
<text x="182.4" y="71.9">100u</text>
<text x="182.4" y="68.7">C1</text>
<text x="194.7" y="71.9">100u</text>
<text x="194.7" y="68.7">C2</text>
<text x="207.1" y="71.9">100u</text>
<text x="207.1" y="68.7">C3</text>
<text x="221.2" y="71.9">100u</text>
<text x="221.2" y="68.7">C4</text>
<text x="270.6" y="71.9">100u</text>
<text x="270.6" y="68.7">C5</text>
<text x="41.3" y="77.3">J4</text>
<text x="293.2" y="73.9">4.7k</text>
<text x="293.5" y="77.4">R3</text>
<text x="41.3" y="80.5">PWSW</text>
<text x="127.1" y="100.3">CT817C(SL)(T1)-H</text>
<text x="139" y="96.8">U4</text>
<text x="162.6" y="98.7">4.7k</text>
<text x="163.7" y="102.2">R8</text>
<text x="285.3" y="107.6">U3</text>
<text x="15.1" y="112.8">MOTOR</text>
<text x="19.2" y="109.2">P1</text>
<text x="182.9" y="112.8">LED5</text>
<text x="198.4" y="112.8">DO</text>
<text x="274.8" y="111.1">WEMOS D1 MINI</text>
<text x="371.4" y="112.1">OPEN</text>
<text x="371.4" y="109.1">KEY3</text>
<text x="139" y="119.8">U2</text>
<text x="127.1" y="123.3">CT817C(SL)(T1)-H</text>
<text x="162.6" y="121.6">4.7k</text>
<text x="163.7" y="125.1">R7</text>
<text x="371.4" y="131.5">RESET</text>
<text x="371.4" y="128.5">KEY1</text>
<text x="109" y="135.7">R6</text>
<text x="182.9" y="135.7">LED4</text>
<text x="198.4" y="135.7">DC</text>
<text x="108" y="139.2">4.7k</text>
<text x="127.1" y="149.7">CT817C(SL)(T1)-H</text>
<text x="139" y="146.2">U5</text>
<text x="162.6" y="148.1">4.7k</text>
<text x="251.9" y="149.7">R5</text>
<text x="371.4" y="149.2">BOOT</text>
<text x="371.4" y="146.1">KEY2</text>
<text x="116.9" y="155">R10</text>
<text x="163.7" y="151.6">R9</text>
<text x="251.9" y="152.9">10k</text>
<text x="271.6" y="155.7">ESP-12F(ESP8266MOD)</text>
<text x="285.3" y="152.6">U1</text>
<text x="19.2" y="160.4">P4</text>
<text x="116.8" y="158.6">1.8k</text>
<text x="16.1" y="163.8">DOOR</text>
<text x="182.9" y="162.1">LED2</text>
<text x="198.4" y="162.1">OP</text>
<text x="127.1" y="172.7">CT817C(SL)(T1)-H</text>
<text x="139" y="169.1">U6</text>
<text x="162.6" y="171">4.7k</text>
<text x="116.9" y="178">R11</text>
<text x="163.7" y="174.5">R12</text>
<text x="386.1" y="179.6">J3</text>
<text x="116.8" y="181.6">1.8k</text>
<text x="182.9" y="185.1">LED3</text>
<text x="198.4" y="185.1">CL</text>
<text x="332.3" y="190.4">R4</text>
<text x="217" y="197.4">JP1</text>
<text x="332.3" y="193.6">10k</text>
<text x="119.6" y="203">10uF</text>
<text x="119.6" y="199.8">C6</text>
<text x="285.4" y="202.3">AMS1117-3.3</text>
<text x="285.4" y="199">U9</text>
<text x="389" y="202.6">I1</text>
<text x="12.9" y="209.8">BRIDGE_POWER</text>
<text x="19.2" y="206.3">P6</text>
<text x="389" y="205.8">I2C</text>
<text x="105.5" y="215.1">BZX55C2V7</text>
<text x="106.3" y="211.6">ZD1</text>
<text x="111.6" y="227.3">R1</text>
<text x="384.2" y="227">FTDI</text>
<text x="384.2" y="223.7">J1</text>
<text x="111.5" y="231">10k</text>
<text x="149.5" y="233.6">Q1</text>
<text x="149.5" y="236.9">2N2222</text>
<text x="19.2" y="245.1">P3</text>
<text x="14.4" y="248.6">BUTTON</text>
<text x="160.9" y="246.8">4.7k</text>
<text x="161.9" y="250.4">R2</text>
<text x="133" y="255.6">U7</text>
<text x="133" y="258.8">G2E-187P-M</text>
<text x="90.9" y="268">MTCUT</text>
<text x="93.5" y="264.4">J2</text>
<text x="118.2" y="273.3">JP2</text>
</g>
<g font-size="3.2" fill="#00f">
<text x="170.8" y="40.7">1</text>
<text x="197.6" y="40.7">3</text>
<text x="170.8" y="44.2">2</text>
<text x="175.3" y="42.1">IN+</text>
<text x="175.3" y="45.6">IN-</text>
<text x="185.7" y="42.1">OUT+</text>
<text x="186.9" y="45.6">OUT-</text>
<text x="197.6" y="44.2">4</text>
<text x="241.3" y="56.9" transform="rotate(-90 241.3 56.9)">1</text>
<text x="119.5" y="67.2">1</text>
<text x="119.5" y="70.7">2</text>
<text x="123" y="68.9">+</text>
<text x="130.1" y="68.9">AC</text>
<text x="136" y="70.7">3</text>
<text x="136" y="67.2">4</text>
<text x="242.7" y="66.7" transform="rotate(-90 242.7 66.7)">GND</text>
<text x="123" y="72.5">AC</text>
<text x="133.1" y="72.5">-</text>
<text x="234.2" y="76.6" transform="rotate(-90 234.2 76.6)">2</text>
<text x="235.7" y="72.1" transform="rotate(-90 235.7 72.1)">Vout</text>
<text x="248.4" y="76.6" transform="rotate(-90 248.4 76.6)">3</text>
<text x="249.8" y="72.1" transform="rotate(-90 249.8 72.1)">Vin</text>
<text x="128.3" y="104.2">1</text>
<text x="151.9" y="104.2">4</text>
<text x="128.3" y="111.3">2</text>
<text x="151.9" y="111.3">3</text>
<text x="269.4" y="118.3">10</text>
<text x="271.4" y="114.8">9</text>
<text x="275.9" y="116.2">RST</text>
<text x="275.9" y="119.7">A0</text>
<text x="294.8" y="119.7">RX</text>
<text x="295" y="116.2">TX</text>
<text x="301.6" y="114.8">7</text>
<text x="301.6" y="118.3">8</text>
<text x="269.4" y="121.8">11</text>
<text x="269.4" y="125.4">12</text>
<text x="275.9" y="123.3">D0</text>
<text x="287.1" y="123.3">D1/SCL</text>
<text x="301.6" y="121.8">6</text>
<text x="301.6" y="125.4">5</text>
<text x="128.3" y="127.1">1</text>
<text x="151.9" y="127.1">4</text>
<text x="269.4" y="128.9">13</text>
<text x="275.9" y="126.8">D5</text>
<text x="275.9" y="130.3">D6</text>
<text x="286.5" y="126.8">D2/SDA</text>
<text x="294.7" y="130.3">D3</text>
<text x="301.6" y="128.9">4</text>
<text x="128.3" y="134.2">2</text>
<text x="151.9" y="134.2">3</text>
<text x="269.4" y="132.4">14</text>
<text x="269.4" y="136">15</text>
<text x="275.9" y="133.8">D7</text>
<text x="275.9" y="137.4">D8</text>
<text x="291.9" y="137.4">GND</text>
<text x="294.7" y="133.8">D4</text>
<text x="301.6" y="136">2</text>
<text x="301.6" y="132.4">3</text>
<text x="269.4" y="139.5">16</text>
<text x="275.9" y="140.9">3V3</text>
<text x="295" y="140.9">5V</text>
<text x="301.6" y="139.5">1</text>
<text x="128.3" y="153.6">1</text>
<text x="151.9" y="153.6">4</text>
<text x="128.3" y="160.7">2</text>
<text x="151.9" y="160.7">3</text>
<text x="265.9" y="160.7">1</text>
<text x="307.1" y="160.7">16</text>
<text x="265.9" y="164.2">2</text>
<text x="265.9" y="167.7">3</text>
<text x="271.2" y="162.4">RST</text>
<text x="271.2" y="165.9">ADC</text>
<text x="295.3" y="162.4">TXD0</text>
<text x="307.1" y="167.7">14</text>
<text x="265.9" y="171.2">4</text>
<text x="271.2" y="169.5">EN(CH-PD)</text>
<text x="271.2" y="173">GPIO16</text>
<text x="298" y="173">IO4</text>
<text x="298" y="169.5">IO5</text>
<text x="307.1" y="171.2">13</text>
<text x="128.3" y="176.5">1</text>
<text x="151.9" y="176.5">4</text>
<text x="265.9" y="174.8">5</text>
<text x="265.9" y="178.3">6</text>
<text x="271.2" y="176.5">GPIO14</text>
<text x="298" y="176.5">IO0</text>
<text x="307.1" y="178.3">11</text>
<text x="307.1" y="174.8">12</text>
<text x="128.3" y="183.6">2</text>
<text x="151.9" y="183.6">3</text>
<text x="265.9" y="181.8">7</text>
<text x="271.2" y="180.1">GPIO12</text>
<text x="271.2" y="183.6">GPIO13</text>
<text x="296" y="183.6">IO15</text>
<text x="298" y="180.1">IO2</text>
<text x="307.1" y="185.3">9</text>
<text x="307.1" y="181.8">10</text>
<text x="296.6" y="187.1">GND</text>
<text x="293.5" y="208.3">Vin</text>
<text x="300" y="206.5">3</text>
<text x="273" y="210">4</text>
<text x="276.5" y="211.8">Vout</text>
<text x="291.2" y="211.8">Vout</text>
<text x="300" y="210">2</text>
<text x="114.3" y="249.2" transform="rotate(-90 114.3 249.2)">3</text>
<text x="128.4" y="249.2" transform="rotate(-90 128.4 249.2)">2</text>
<text x="110.8" y="261.8" transform="rotate(-90 110.8 261.8)">5</text>
<text x="117.8" y="261.8" transform="rotate(-90 117.8 261.8)">4</text>
<text x="128.4" y="261.8" transform="rotate(-90 128.4 261.8)">1</text>
</g>
<g font-size="3.2">
<text x="21.4" y="70.7">1</text>
<text x="21.4" y="67.2">2</text>
<text x="34.6" y="77.3" transform="rotate(-90 34.6 77.3)">2</text>
<text x="38.1" y="77.3" transform="rotate(-90 38.1 77.3)">1</text>
<text x="21.4" y="118.3">2</text>
<text x="368.8" y="116.6">2</text>
<text x="380.6" y="116.6">4</text>
<text x="21.4" y="121.8">1</text>
<text x="368.8" y="120.1">1</text>
<text x="380.6" y="120.1">3</text>
<text x="368.8" y="136">2</text>
<text x="380.6" y="136">4</text>
<text x="368.8" y="139.5">1</text>
<text x="380.6" y="139.5">3</text>
<text x="368.8" y="153.6">2</text>
<text x="380.6" y="153.6">4</text>
<text x="368.8" y="157.1">1</text>
<text x="380.6" y="157.1">3</text>
<text x="295" y="165.9">RXD0</text>
<text x="307.1" y="164.2">15</text>
<text x="21.4" y="173">1</text>
<text x="21.4" y="169.5">2</text>
<text x="388.1" y="188.5">1</text>
<text x="388.1" y="195.6">3</text>
<text x="388.1" y="192.1">2</text>
<text x="21.4" y="215.3">2</text>
<text x="283.8" y="215.3">GND/ADJ</text>
<text x="300" y="213.6">1</text>
<text x="21.4" y="218.9">1</text>
<text x="21.4" y="257.7">1</text>
<text x="21.4" y="254.1">2</text>
<text x="94.5" y="275" transform="rotate(-90 94.5 275)">1</text>
<text x="98.1" y="275" transform="rotate(-90 98.1 275)">2</text>
</g>
<g font-size="3.2" fill="#f00">
<text x="265.9" y="185.3">8</text>
<text x="271.2" y="187.1">VCC</text>
</g>
<g font-size="3.2" fill="#8d2323">
<text x="385.6" y="232.6">DTR</text>
<text x="385.6" y="236.1">RX</text>
<text x="385.6" y="239.7">TX</text>
<text x="385.6" y="243.2">VCC</text>
<text x="385.6" y="246.7">CTS</text>
<text x="385.6" y="250.3">GND</text>
</g>
<g font-size="2.8" fill="#840000">
<text x="216.1" y="192.8" transform="rotate(-90 216.1 192.8)">2</text>
<text x="214.3" y="199.8" transform="rotate(-90 214.3 199.8)">1</text>
<text x="217.8" y="199.8" transform="rotate(-90 217.8 199.8)">3</text>
<text x="115.5" y="270.3" transform="rotate(-90 115.5 270.3)">3</text>
<text x="119.1" y="270.3" transform="rotate(-90 119.1 270.3)">1</text>
<text x="117.3" y="277.4" transform="rotate(-90 117.3 277.4)">2</text>
</g>
<g font-size="2.1" fill="#a54b4b">
<text x="385.3" y="207.9">SCL</text>
<text x="384.9" y="211.5">SDA</text>
<text x="385" y="215">VCC</text>
<text x="384.6" y="218.5">GND</text>
</g>
</svg>
